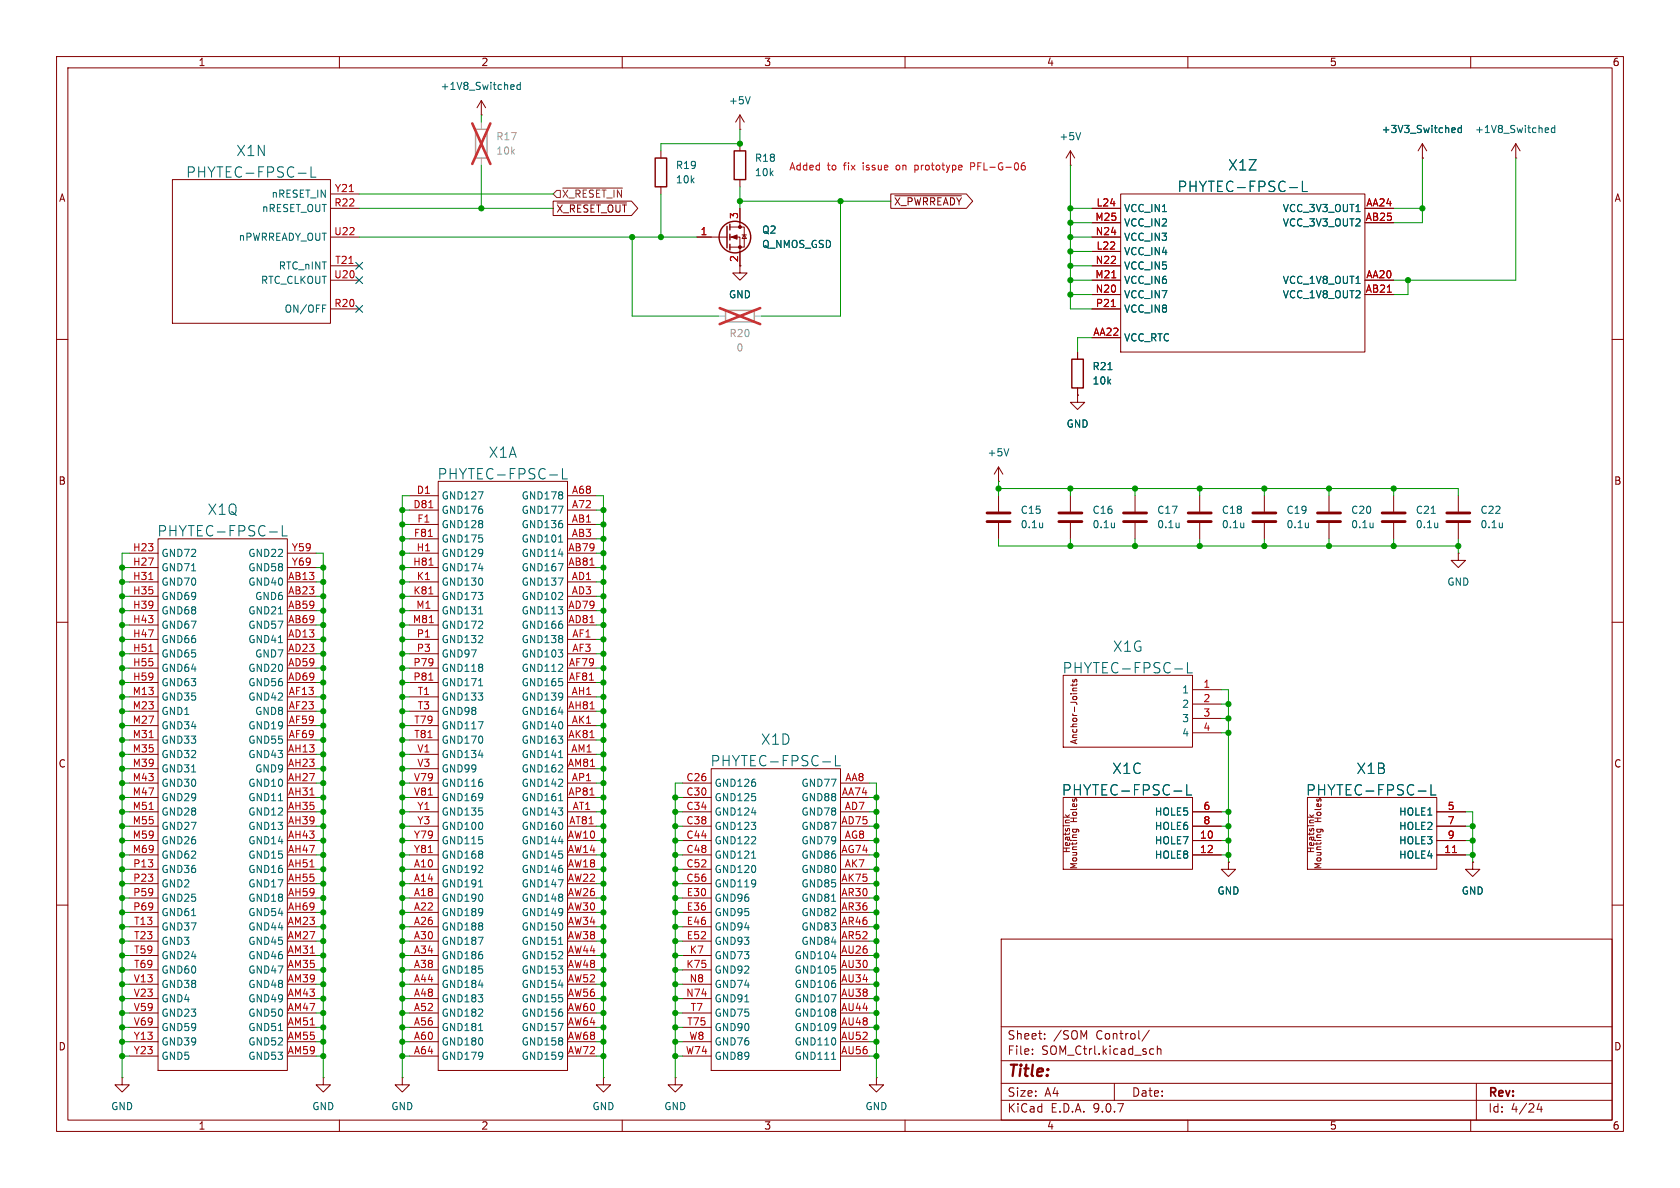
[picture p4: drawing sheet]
<svg xmlns="http://www.w3.org/2000/svg" width="297mm" height="210mm" viewBox="0 0 297 210" stroke-linecap="round" stroke-linejoin="round" font-family="sans-serif">
<g fill="none" stroke="#840000" stroke-width=".18">
<path d="M10 10h277v190h-277zM12 12h273v186h-273zM60 10v2M85.1 17.8l-.8 1.3M85.1 17.8l.8 1.3M85.1 17.8v2.5M110 10v2M160 10v2M210 10v2M260 10v2M30.5 31.8h27.9v25.4h-27.9zM58.4 34.3h5.1"/>
<path d="M58.4 36.8h5.1M85.1 20.3h.1M97.8 35.6h13.8l1.2 1.2-1.2 1.3h-13.8zM98.5 35.9h12.3M116.8 26.7v1.2M116.8 33v1.3M130.8 22.9h.1M130.8 20.3l-.8 1.3M130.8 20.3l.8 1.3M130.8 20.3v2.6M130.8 25.4v1.3M130.8 31.8v1.2"/>
<path d="M130.8 36.8v3.3M157.5 34.3h13.3l1.2 1.3-1.2 1.2h-13.3zM158.2 34.6h11.8M189.2 29.2h.1M189.2 26.7v2.5M189.2 26.7l-.7 1.2M189.2 26.7l.8 1.2M193 36.8h5.1M193 39.4h5.1M198.1 34.3h43.2v27.9h-43.2zM241.3 36.8h5.1M241.3 39.4h5.1"/>
<path d="M251.5 27.9h.1M251.5 25.4l-.8 1.3M251.5 25.4l.7 1.3M251.5 25.4v2.5M268 27.9h.1M268 25.4l-.8 1.3M268 25.4l.7 1.3M268 25.4v2.5M58.4 41.9h5.1M58.4 47h5.1M58.4 49.5h5.1M58.4 54.6h5.1"/>
<path d="M123.2 41.9h5.3M129 40.1h2.6v3.6h-2.6M129 41.9h1.8v6.4h1.3l-1.3 1.2-1.3-1.2h1.3M131.2 41.5h.8M131.6 41.5l.4 .7h-.8zM193 41.9h5.1M193 47h5.1M193 49.5h5.1M193 54.6h5.1M193 44.5h5.1M193 52.1h5.1M193 59.7h5.1"/>
<path d="M241.3 49.5h5.1M241.3 52.1h5.1M10 60h2M190.5 69.9v1.2h1.3l-1.3 1.3-1.3-1.3h1.3M190.5 69.9h.1M190.5 62.2v1.3M190.5 68.6v1.3M285 60h2M22.9 97.8h5M27.9 95.3h22.9v93.9h-22.9zM50.8 97.8h5.1M72.4 97.8h5.1"/>
<path d="M72.4 87.6h5.1M72.4 90.2h5.1M72.4 92.7h5.1M72.4 95.3h5.1M77.5 85.1h22.8v104.1h-22.8zM100.3 97.8h5.1M100.3 87.6h5.1M100.3 90.2h5.1M100.3 92.7h5.1M100.3 95.3h5.1M176.5 85.1h.1M176.5 82.6l-.7 1.2"/>
<path d="M176.5 82.6l.8 1.2M176.5 82.6v2.5M176.5 87.6v2.8M176.5 92.5v2.8M189.2 87.6v2.8M189.2 92.5v2.8M200.7 87.6v2.8M200.7 92.5v2.8M212.1 87.6v2.8M212.1 92.5v2.8M223.5 87.6v2.8M223.5 92.5v2.8"/>
<path d="M234.9 87.6v2.8M234.9 92.5v2.8M246.4 87.6v2.8M246.4 92.5v2.8M257.8 97.8v1.3h1.3l-1.3 1.2-1.3-1.2h1.3M257.8 97.8h.1M257.8 87.6v2.8M257.8 92.5v2.8M10 110h2M22.9 100.3h5M22.9 102.9h5M22.9 105.4h5"/>
<path d="M22.9 108h5M22.9 110.5h5M22.9 113h5M22.9 115.6h5M22.9 118.1h5M50.8 100.3h5.1M50.8 102.9h5.1M50.8 105.4h5.1M50.8 108h5.1M50.8 110.5h5.1M50.8 113h5.1M50.8 115.6h5.1"/>
<path d="M50.8 118.1h5.1M72.4 100.3h5.1M72.4 102.9h5.1M72.4 105.4h5.1M72.4 108h5.1M72.4 110.5h5.1M72.4 113h5.1M72.4 115.6h5.1M72.4 118.1h5.1M100.3 100.3h5.1M100.3 102.9h5.1M100.3 105.4h5.1"/>
<path d="M100.3 108h5.1M100.3 110.5h5.1M100.3 113h5.1M100.3 115.6h5.1M100.3 118.1h5.1M188 119.4h22.8v12.7h-22.8zM285 110h2M22.9 120.7h5M22.9 123.2h5M22.9 125.7h5M22.9 128.3h5M22.9 130.8h5"/>
<path d="M22.9 133.4h5M22.9 135.9h5M22.9 138.4h5M50.8 120.7h5.1M50.8 123.2h5.1M50.8 125.7h5.1M50.8 128.3h5.1M50.8 130.8h5.1M50.8 133.4h5.1M50.8 135.9h5.1M50.8 138.4h5.1M72.4 120.7h5.1"/>
<path d="M72.4 123.2h5.1M72.4 125.7h5.1M72.4 128.3h5.1M72.4 130.8h5.1M72.4 133.4h5.1M72.4 135.9h5.1M72.4 138.4h5.1M100.3 120.7h5.1M100.3 123.2h5.1M100.3 125.7h5.1M100.3 128.3h5.1M100.3 130.8h5.1"/>
<path d="M100.3 133.4h5.1M100.3 135.9h5.1M100.3 138.4h5.1M120.6 138.4h5.1M125.7 135.9h22.9v53.3h-22.9zM148.6 138.4h5.1M189.6 120.9v.4M189.7 120.1l-.1 .3 .2 .2 .2-.1 .1-.4M190.3 120.1v.5M190.4 121.6h-.6l-.2 .4M190.4 120.9l-.2 .2h-.9M210.8 121.9h5.1"/>
<path d="M210.8 124.5h5.1M210.8 127h5.1M210.8 129.5h5.1M22.9 141h5M22.9 143.5h5M22.9 146.1h5M22.9 148.6h5M22.9 151.1h5M22.9 153.7h5M22.9 156.2h5M22.9 158.8h5M50.8 141h5.1"/>
<path d="M50.8 143.5h5.1M50.8 146.1h5.1M50.8 148.6h5.1M50.8 151.1h5.1M50.8 153.7h5.1M50.8 156.2h5.1M50.8 158.8h5.1M72.4 141h5.1M72.4 143.5h5.1M72.4 146.1h5.1M72.4 148.6h5.1M72.4 151.1h5.1"/>
<path d="M72.4 153.7h5.1M72.4 156.2h5.1M72.4 158.8h5.1M100.3 141h5.1M100.3 143.5h5.1M100.3 146.1h5.1M100.3 148.6h5.1M100.3 151.1h5.1M100.3 153.7h5.1M100.3 156.2h5.1M100.3 158.8h5.1M120.6 141h5.1"/>
<path d="M120.6 143.5h5.1M120.6 146.1h5.1M120.6 148.6h5.1M120.6 151.1h5.1M120.6 153.7h5.1M120.6 156.2h5.1M120.6 158.8h5.1M148.6 141h5.1M148.6 143.5h5.1M148.6 146.1h5.1M148.6 148.6h5.1M148.6 151.1h5.1"/>
<path d="M148.6 153.7h5.1M148.6 156.2h5.1M148.6 158.8h5.1M188 141h22.8v12.7h-22.8zM188 144.5h1.1M188.4 144l.4 .5M189.1 144l-.4 .4M189.6 146.6h.9l.2 .2v.3M190.3 146.6l.1 .3-.3 .2M210.8 143.5h5.1M210.8 146.1h5.1M210.8 148.6h5.1"/>
<path d="M210.8 151.1h5.1M217.2 152.4v1.3h1.2l-1.2 1.2-1.3-1.2h1.3M217.2 152.4h.1M231.1 141h22.9v12.7h-22.9zM231.2 144.5h1.1M231.5 144l.4 .5M232.3 144l-.5 .4M232.8 146.6h.9l.2 .2-.1 .3M233.5 146.6v.3l-.2 .2M254 143.5h5.1M254 146.1h5.1M254 148.6h5.1"/>
<path d="M254 151.1h5.1M260.3 152.4v1.3h1.3l-1.3 1.2-1.2-1.2h1.2M260.3 152.4h.1M10 160h2M22.9 161.3h5M22.9 163.8h5M22.9 166.4h5M22.9 168.9h5M22.9 171.5h5M22.9 174h5M22.9 176.5h5M22.9 179.1h5"/>
<path d="M50.8 161.3h5.1M50.8 163.8h5.1M50.8 166.4h5.1M50.8 168.9h5.1M50.8 171.5h5.1M50.8 174h5.1M50.8 176.5h5.1M50.8 179.1h5.1M72.4 161.3h5.1M72.4 163.8h5.1M72.4 166.4h5.1M72.4 168.9h5.1"/>
<path d="M72.4 171.5h5.1M72.4 174h5.1M72.4 176.5h5.1M72.4 179.1h5.1M100.3 161.3h5.1M100.3 163.8h5.1M100.3 166.4h5.1M100.3 168.9h5.1M100.3 171.5h5.1M100.3 174h5.1M100.3 176.5h5.1M100.3 179.1h5.1"/>
<path d="M120.6 161.3h5.1M120.6 163.8h5.1M120.6 166.4h5.1M120.6 168.9h5.1M120.6 171.5h5.1M120.6 174h5.1M120.6 176.5h5.1M120.6 179.1h5.1M148.6 161.3h5.1M148.6 163.8h5.1M148.6 166.4h5.1M148.6 168.9h5.1"/>
<path d="M148.6 171.5h5.1M148.6 174h5.1M148.6 176.5h5.1M148.6 179.1h5.1M177 166h108v32h-108zM285 160h2M21.6 190.5v1.3h1.3l-1.3 1.2-1.3-1.2h1.3M21.6 190.5h.1M22.9 181.6h5M22.9 184.2h5M22.9 186.7h5M50.8 181.6h5.1"/>
<path d="M50.8 184.2h5.1M50.8 186.7h5.1M57.1 190.5v1.3h1.3l-1.3 1.2-1.2-1.2h1.2M57.1 190.5h.1M60 198v2M71.1 190.5v1.3h1.3l-1.3 1.2-1.3-1.2h1.3M71.1 190.5h.1M72.4 181.6h5.1M72.4 184.2h5.1M72.4 186.7h5.1M100.3 181.6h5.1M100.3 184.2h5.1"/>
<path d="M100.3 186.7h5.1M106.7 190.5v1.3h1.2l-1.2 1.2-1.3-1.2h1.3M106.7 190.5h.1M110 198v2M119.4 190.5v1.3h1.2l-1.2 1.2-1.3-1.2h1.3M119.4 190.5h.1M120.6 181.6h5.1M120.6 184.2h5.1M120.6 186.7h5.1M148.6 181.6h5.1M148.6 184.2h5.1M148.6 186.7h5.1"/>
<path d="M154.9 190.5v1.3h1.3l-1.3 1.2-1.2-1.2h1.2M154.9 190.5h.1M160 198v2M177 194.5h108M177 191.5h108M177 187.5h108M177 181.5h108M182.5 186.3v.1M182.5 185.5v.1M184.7 183.6v.1M184.7 182.8v.1M197 191.5v3"/>
<path d="M203.2 182.1l-1.3 2M203.5 185.4l.5 .1M204 186.3l-.5 .1M204.6 185.5l.2-.1 .4 .1v.9M204.6 184.9v1.5M210 198v2M260 198v2M261 191.5v6.5M272.1 195l-.4 1.1h1M272.5 195.6v1"/>
</g>
<g fill="none" stroke="#840000" stroke-width=".51">
<path d="M174.5 90.7h4.1M174.5 92.2h4.1M187.2 90.7h4.1M187.2 92.2h4.1M198.6 90.7h4.1M198.6 92.2h4.1M210.1 90.7h4M210.1 92.2h4M221.5 90.7h4.1M221.5 92.2h4.1M232.9 90.7h4.1M232.9 92.2h4.1"/>
<path d="M244.3 90.7h4.1M244.3 92.2h4.1M255.8 90.7h4M255.8 92.2h4"/>
</g>
<g fill="none" stroke="#006464" stroke-width=".18">
<path d="M90.5 15h.3l.1 .3-.6 .1M90.8 15.8h-.3M92 15h-.4l-.2 .2 .1 .6h.5M92 14.5v1.3M132.6 17.1l-.4 1.3M52.7 30.6h1.4M55 29.5v1.8h.9M191 23.4l-.4 1.3M228 33.2h1.4M230.2 32v1.9h.9M256.8 22.6l.4 .1 .1 .2-.6 .1M257.2 23.4h-.4"/>
<path d="M258.4 22.7l-.4-.1-.3 .2 .2 .6h.5M258.4 22.2v1.2M273.4 22.6l.3 .1 .1 .2-.6 .1M273.7 23.4h-.3M274.9 22.7l-.4-.1-.2 .2 .1 .6h.5M274.9 22.2v1.2M57 53.9h.6M178.3 79.3l-.4 1.3M195.9 65.3h.7M47.6 94h1.4M49.9 92.9v1.8h.9M97.2 84h1.4"/>
<path d="M98.8 95.8h.7M99.4 82.8v1.9h.9M184.3 92.4v.9M184.3 93.2h.1M197 92.4v.9M197 93.2h.1M208.5 92.4v.9M208.5 93.2h-.1M219.9 92.4v.9M219.9 93.2h-.1M231.3 92.4v.9M231.3 93.2h.1"/>
<path d="M242.7 92.4v.9M242.7 93.2h.1M253 90.7h.7M254.2 92.4v.9M254.2 93.2h-.1M265.6 92.4v.9M265.6 93.2h-.1M84.6 108.5h.7M207.7 118.3h1.4M209.9 117.1v1.8h.9M84.6 121.2h.7M98.8 133.9h.7"/>
<path d="M145.4 134.7h1.4M147.7 133.5v1.9h.9M207.5 139.8h1.4M209.8 138.7v1.8h.9M250.7 139.8h1.4M253 138.7v1.8h.9M84.6 156.8h.7M98.8 141.5h.7M132.9 151.7h.7M98.8 166.9h.7M84.6 182.2h.7M147 187.3h.7"/>
</g>
<g fill="none" stroke="#840000" stroke-width=".25">
<path d="M115.8 27.9h2.1v5.1h-2.1zM129 39.6v1M129.8 26.7h2v5.1h-2zM128.5 40v3.8M129 41.4v1M129 43.2v1M189.5 63.5h2v5.1h-2z"/>
<circle cx="129.9" cy="41.9" r="2.79"/>
</g>
<g fill="#840000" stroke="#840000" stroke-width=".18">
<path d="M129.3 41.9l1-.4v.8z"/>
<circle cx="130.8" cy="40.1" r=".25"/>
<circle cx="130.8" cy="43.7" r=".25"/>
</g>
<g fill="none" stroke="#a90000" stroke-width=".18">
<path d="M196.5 54.2h.7M196.5 49.1h.8M245.3 51.7h.7M75.7 94.8h.7M75.8 89.8h.7M75.8 99.9h.8M104.3 99.9h.7M26.3 102.5h.7M26.3 115.2h.7M75.8 105h.7M75.9 110.1h.7M26.4 130.4h.7"/>
<path d="M75.8 120.2h.7M104.3 130.4h.7M104.3 125.3h.7M26.4 143.1h.7M54.8 140.6h.7M54.8 153.3h.7M104.3 140.6h.7M256.8 150.7h.7"/>
</g>
<path d="M84.1 22.9h2v5h-2zM128.3 54.9h5v2h-5z" fill="none" stroke="#a1a1a1" stroke-width=".25"/>
<path d="M85.1 21.6v1.3M85.1 27.9v1.3M127 55.9h1.3M133.3 55.9h1.3" fill="none" stroke="#a1a1a1" stroke-width=".18"/>
<path d="M83.5 21.8l3.2 7.2M86.7 21.8l-3.2 7.2M127.2 54.5l7.2 2.8M134.4 54.5l-7.2 2.8" fill="none" stroke="#e12e31" stroke-width=".46"/>
<path d="M98.4 33.7h.7v1.2h-.7l-.6-.6zM99.5 33.2h10.5" fill="none" stroke="#725600" stroke-width=".18"/>
<g fill="none" stroke="#009600" stroke-width=".18">
<path d="M63.5 34.3h34.3M63.5 36.8h34.3M85.1 20.3v1.3M85.1 29.2v7.6M116.8 34.3v7.6M130.8 22.9v2.5h-14v1.3M130.8 33v3.8M130.8 35.6h26.7M148.6 35.6v20.3h-14M189.2 36.8h3.8M189.2 39.4h3.8M189.2 29.2v25.4h3.8"/>
<path d="M246.4 36.8h5.1M251.5 27.9v11.5h-5.1M268 27.9v21.6h-21.6M63.5 41.9h59.7M111.8 41.9v14h15.2M189.2 41.9h3.8M189.2 49.5h3.8M189.2 52.1h3.8M189.2 44.5h3.8M189.2 47h3.8M193 59.7h-2.5v2.5M248.9 49.5v2.6h-2.5"/>
<path d="M22.9 97.8h-1.3v92.7M55.9 97.8h1.2v92.7M71.1 90.2h1.3M71.1 95.3h1.3M71.1 92.7h1.3M71.1 97.8h1.3M72.4 87.6h-1.3v102.9M105.4 87.6h1.3v102.9M105.4 90.2h1.3M105.4 95.3h1.3M105.4 92.7h1.3M105.4 97.8h1.3"/>
<path d="M176.5 86.4h81.3v1.2M176.5 95.3v1.2h81.3M176.5 85.1v2.5M189.2 86.4v1.2M189.2 95.3v1.2M200.7 86.4v1.2M200.7 95.3v1.2M212.1 86.4v1.2M212.1 95.3v1.2M223.5 86.4v1.2M223.5 95.3v1.2M234.9 86.4v1.2"/>
<path d="M234.9 95.3v1.2M246.4 86.4v1.2M246.4 95.3v1.2M257.8 95.3v2.5M21.6 100.3h1.3M21.6 105.4h1.3M21.6 102.9h1.3M21.6 113h1.3M21.6 115.6h1.3M21.6 108h1.3M21.6 110.5h1.3M21.6 118.1h1.3"/>
<path d="M55.9 100.3h1.2M55.9 105.4h1.2M55.9 102.9h1.2M55.9 113h1.2M55.9 115.6h1.2M55.9 108h1.2M55.9 110.5h1.2M55.9 118.1h1.2M71.1 100.3h1.3M71.1 105.4h1.3M71.1 102.9h1.3M71.1 113h1.3"/>
<path d="M71.1 115.6h1.3M71.1 108h1.3M71.1 110.5h1.3M71.1 118.1h1.3M105.4 100.3h1.3M105.4 105.4h1.3M105.4 102.9h1.3M105.4 113h1.3M105.4 115.6h1.3M105.4 108h1.3M105.4 110.5h1.3M105.4 118.1h1.3"/>
<path d="M21.6 128.3h1.3M21.6 125.7h1.3M21.6 130.8h1.3M21.6 135.9h1.3M21.6 133.4h1.3M21.6 120.7h1.3M21.6 123.2h1.3M21.6 138.4h1.3M55.9 128.3h1.2M55.9 125.7h1.2M55.9 130.8h1.2M55.9 135.9h1.2"/>
<path d="M55.9 133.4h1.2M55.9 120.7h1.2M55.9 123.2h1.2M55.9 138.4h1.2M71.1 128.3h1.3M71.1 125.7h1.3M71.1 130.8h1.3M71.1 135.9h1.3M71.1 133.4h1.3M71.1 120.7h1.3M71.1 123.2h1.3M71.1 138.4h1.3"/>
<path d="M105.4 128.3h1.3M105.4 125.7h1.3M105.4 130.8h1.3M105.4 135.9h1.3M105.4 133.4h1.3M105.4 120.7h1.3M105.4 123.2h1.3M105.4 138.4h1.3M120.6 138.4h-1.2v52.1M153.7 138.4h1.2v52.1M215.9 121.9h1.3v30.5M215.9 124.5h1.3"/>
<path d="M215.9 129.5h1.3M215.9 127h1.3M21.6 143.5h1.3M21.6 151.1h1.3M21.6 148.6h1.3M21.6 146.1h1.3M21.6 158.8h1.3M21.6 156.2h1.3M21.6 141h1.3M21.6 153.7h1.3M55.9 143.5h1.2M55.9 151.1h1.2"/>
<path d="M55.9 148.6h1.2M55.9 146.1h1.2M55.9 158.8h1.2M55.9 156.2h1.2M55.9 141h1.2M55.9 153.7h1.2M71.1 143.5h1.3M71.1 151.1h1.3M71.1 148.6h1.3M71.1 146.1h1.3M71.1 158.8h1.3M71.1 156.2h1.3"/>
<path d="M71.1 141h1.3M71.1 153.7h1.3M105.4 143.5h1.3M105.4 151.1h1.3M105.4 148.6h1.3M105.4 146.1h1.3M105.4 158.8h1.3M105.4 156.2h1.3M105.4 141h1.3M105.4 153.7h1.3M119.4 143.5h1.2M119.4 151.1h1.2"/>
<path d="M119.4 148.6h1.2M119.4 146.1h1.2M119.4 158.8h1.2M119.4 156.2h1.2M119.4 141h1.2M119.4 153.7h1.2M153.7 143.5h1.2M153.7 151.1h1.2M153.7 148.6h1.2M153.7 146.1h1.2M153.7 158.8h1.2M153.7 156.2h1.2"/>
<path d="M153.7 141h1.2M153.7 153.7h1.2M215.9 143.5h1.3M215.9 151.1h1.3M215.9 148.6h1.3M215.9 146.1h1.3M259.1 143.5h1.2v8.9M259.1 151.1h1.2M259.1 148.6h1.2M259.1 146.1h1.2M21.6 176.5h1.3M21.6 179.1h1.3"/>
<path d="M21.6 171.5h1.3M21.6 168.9h1.3M21.6 174h1.3M21.6 166.4h1.3M21.6 163.8h1.3M21.6 161.3h1.3M55.9 176.5h1.2M55.9 179.1h1.2M55.9 171.5h1.2M55.9 168.9h1.2M55.9 174h1.2M55.9 166.4h1.2"/>
<path d="M55.9 163.8h1.2M55.9 161.3h1.2M71.1 176.5h1.3M71.1 179.1h1.3M71.1 171.5h1.3M71.1 168.9h1.3M71.1 174h1.3M71.1 166.4h1.3M71.1 163.8h1.3M71.1 161.3h1.3M105.4 176.5h1.3M105.4 179.1h1.3"/>
<path d="M105.4 171.5h1.3M105.4 168.9h1.3M105.4 174h1.3M105.4 166.4h1.3M105.4 163.8h1.3M105.4 161.3h1.3M119.4 176.5h1.2M119.4 179.1h1.2M119.4 171.5h1.2M119.4 168.9h1.2M119.4 174h1.2M119.4 166.4h1.2"/>
<path d="M119.4 163.8h1.2M119.4 161.3h1.2M153.7 176.5h1.2M153.7 179.1h1.2M153.7 171.5h1.2M153.7 168.9h1.2M153.7 174h1.2M153.7 166.4h1.2M153.7 163.8h1.2M153.7 161.3h1.2M21.6 181.6h1.3M21.6 186.7h1.3"/>
<path d="M21.6 184.2h1.3M55.9 181.6h1.2M55.9 186.7h1.2M55.9 184.2h1.2M71.1 181.6h1.3M71.1 186.7h1.3M71.1 184.2h1.3M105.4 181.6h1.3M105.4 186.7h1.3M105.4 184.2h1.3M119.4 181.6h1.2M119.4 186.7h1.2"/>
<path d="M119.4 184.2h1.2M153.7 181.6h1.2M153.7 186.7h1.2M153.7 184.2h1.2"/>
</g>
<path d="M62.9 48.9l1.2 1.2M62.9 46.4l1.2 1.2M62.9 54l1.2 1.2M64.1 48.9l-1.2 1.2M64.1 46.4l-1.2 1.2M64.1 54l-1.2 1.2" fill="none" stroke="#000084" stroke-width=".18"/>
<path d="M161.7 29.2v1.3M161.7 30h.2M161.9 29.2l-.2 .1M171.6 29.4h.5M172.1 28.8h-.5v1.2M180.7 29.3h.3l.3 .2-.1 .5h-.5M181.2 28.8l-.5 .1" fill="none" stroke="#ff000b" stroke-width=".18"/>
<g fill="#009600" stroke="#009600" stroke-width=".18">
<circle cx="57.1" cy="118.1" r=".46"/>
<circle cx="57.1" cy="120.7" r=".46"/>
<circle cx="57.1" cy="125.7" r=".46"/>
<circle cx="71.1" cy="125.7" r=".46"/>
<circle cx="71.1" cy="130.8" r=".46"/>
<circle cx="71.1" cy="128.3" r=".46"/>
<circle cx="71.1" cy="133.4" r=".46"/>
<circle cx="71.1" cy="123.2" r=".46"/>
<circle cx="71.1" cy="135.9" r=".46"/>
<circle cx="71.1" cy="118.1" r=".46"/>
<circle cx="57.1" cy="105.4" r=".46"/>
<circle cx="71.1" cy="102.9" r=".46"/>
<circle cx="57.1" cy="108" r=".46"/>
<circle cx="57.1" cy="113" r=".46"/>
<circle cx="71.1" cy="113" r=".46"/>
<circle cx="57.1" cy="100.3" r=".46"/>
<circle cx="57.1" cy="102.9" r=".46"/>
<circle cx="71.1" cy="100.3" r=".46"/>
<circle cx="71.1" cy="115.6" r=".46"/>
<circle cx="71.1" cy="110.5" r=".46"/>
<circle cx="57.1" cy="110.5" r=".46"/>
<circle cx="71.1" cy="108" r=".46"/>
<circle cx="71.1" cy="105.4" r=".46"/>
<circle cx="57.1" cy="115.6" r=".46"/>
<circle cx="21.6" cy="125.7" r=".46"/>
<circle cx="21.6" cy="128.3" r=".46"/>
<circle cx="21.6" cy="130.8" r=".46"/>
<circle cx="21.6" cy="133.4" r=".46"/>
<circle cx="57.1" cy="133.4" r=".46"/>
<circle cx="57.1" cy="130.8" r=".46"/>
<circle cx="21.6" cy="135.9" r=".46"/>
<circle cx="106.7" cy="97.8" r=".46"/>
<circle cx="106.7" cy="95.3" r=".46"/>
<circle cx="71.1" cy="90.2" r=".46"/>
<circle cx="71.1" cy="92.7" r=".46"/>
<circle cx="106.7" cy="100.3" r=".46"/>
<circle cx="71.1" cy="97.8" r=".46"/>
<circle cx="71.1" cy="95.3" r=".46"/>
<circle cx="21.6" cy="110.5" r=".46"/>
<circle cx="21.6" cy="113" r=".46"/>
<circle cx="21.6" cy="105.4" r=".46"/>
<circle cx="21.6" cy="108" r=".46"/>
<circle cx="21.6" cy="100.3" r=".46"/>
<circle cx="21.6" cy="102.9" r=".46"/>
<circle cx="21.6" cy="123.2" r=".46"/>
<circle cx="21.6" cy="120.7" r=".46"/>
<circle cx="21.6" cy="118.1" r=".46"/>
<circle cx="21.6" cy="115.6" r=".46"/>
<circle cx="57.1" cy="123.2" r=".46"/>
<circle cx="57.1" cy="128.3" r=".46"/>
<circle cx="71.1" cy="120.7" r=".46"/>
<circle cx="57.1" cy="135.9" r=".46"/>
<circle cx="217.2" cy="124.5" r=".46"/>
<circle cx="212.1" cy="96.5" r=".46"/>
<circle cx="217.2" cy="127" r=".46"/>
<circle cx="260.3" cy="148.6" r=".46"/>
<circle cx="260.3" cy="151.1" r=".46"/>
<circle cx="217.2" cy="151.1" r=".46"/>
<circle cx="260.3" cy="146.1" r=".46"/>
<circle cx="212.1" cy="86.4" r=".46"/>
<circle cx="248.9" cy="49.5" r=".46"/>
<circle cx="257.8" cy="96.5" r=".46"/>
<circle cx="246.4" cy="96.5" r=".46"/>
<circle cx="223.5" cy="86.4" r=".46"/>
<circle cx="223.5" cy="96.5" r=".46"/>
<circle cx="246.4" cy="86.4" r=".46"/>
<circle cx="234.9" cy="96.5" r=".46"/>
<circle cx="234.9" cy="86.4" r=".46"/>
<circle cx="251.5" cy="36.8" r=".46"/>
<circle cx="189.2" cy="36.8" r=".46"/>
<circle cx="189.2" cy="44.5" r=".46"/>
<circle cx="130.8" cy="35.6" r=".46"/>
<circle cx="106.7" cy="143.5" r=".46"/>
<circle cx="106.7" cy="128.3" r=".46"/>
<circle cx="106.7" cy="92.7" r=".46"/>
<circle cx="106.7" cy="90.2" r=".46"/>
<circle cx="111.8" cy="41.9" r=".46"/>
<circle cx="85.1" cy="36.8" r=".46"/>
<circle cx="116.8" cy="41.9" r=".46"/>
<circle cx="148.6" cy="35.6" r=".46"/>
<circle cx="130.8" cy="25.4" r=".46"/>
<circle cx="189.2" cy="52.1" r=".46"/>
<circle cx="189.2" cy="49.5" r=".46"/>
<circle cx="189.2" cy="47" r=".46"/>
<circle cx="189.2" cy="41.9" r=".46"/>
<circle cx="189.2" cy="96.5" r=".46"/>
<circle cx="200.7" cy="86.4" r=".46"/>
<circle cx="189.2" cy="86.4" r=".46"/>
<circle cx="176.5" cy="86.4" r=".46"/>
<circle cx="189.2" cy="39.4" r=".46"/>
<circle cx="200.7" cy="96.5" r=".46"/>
<circle cx="217.2" cy="146.1" r=".46"/>
<circle cx="217.2" cy="148.6" r=".46"/>
<circle cx="154.9" cy="148.6" r=".46"/>
<circle cx="154.9" cy="143.5" r=".46"/>
<circle cx="154.9" cy="146.1" r=".46"/>
<circle cx="154.9" cy="141" r=".46"/>
<circle cx="154.9" cy="151.1" r=".46"/>
<circle cx="217.2" cy="143.5" r=".46"/>
<circle cx="217.2" cy="129.5" r=".46"/>
<circle cx="71.1" cy="176.5" r=".46"/>
<circle cx="71.1" cy="181.6" r=".46"/>
<circle cx="71.1" cy="171.5" r=".46"/>
<circle cx="57.1" cy="181.6" r=".46"/>
<circle cx="71.1" cy="166.4" r=".46"/>
<circle cx="71.1" cy="168.9" r=".46"/>
<circle cx="57.1" cy="171.5" r=".46"/>
<circle cx="57.1" cy="168.9" r=".46"/>
<circle cx="57.1" cy="174" r=".46"/>
<circle cx="71.1" cy="143.5" r=".46"/>
<circle cx="71.1" cy="158.8" r=".46"/>
<circle cx="71.1" cy="153.7" r=".46"/>
<circle cx="57.1" cy="146.1" r=".46"/>
<circle cx="57.1" cy="161.3" r=".46"/>
<circle cx="57.1" cy="143.5" r=".46"/>
<circle cx="57.1" cy="156.2" r=".46"/>
<circle cx="106.7" cy="176.5" r=".46"/>
<circle cx="106.7" cy="166.4" r=".46"/>
<circle cx="71.1" cy="141" r=".46"/>
<circle cx="71.1" cy="138.4" r=".46"/>
<circle cx="57.1" cy="141" r=".46"/>
<circle cx="57.1" cy="138.4" r=".46"/>
<circle cx="57.1" cy="158.8" r=".46"/>
<circle cx="71.1" cy="148.6" r=".46"/>
<circle cx="71.1" cy="151.1" r=".46"/>
<circle cx="71.1" cy="146.1" r=".46"/>
<circle cx="57.1" cy="148.6" r=".46"/>
<circle cx="71.1" cy="156.2" r=".46"/>
<circle cx="57.1" cy="153.7" r=".46"/>
<circle cx="57.1" cy="151.1" r=".46"/>
<circle cx="21.6" cy="184.2" r=".46"/>
<circle cx="21.6" cy="186.7" r=".46"/>
<circle cx="21.6" cy="168.9" r=".46"/>
<circle cx="21.6" cy="166.4" r=".46"/>
<circle cx="21.6" cy="174" r=".46"/>
<circle cx="21.6" cy="176.5" r=".46"/>
<circle cx="21.6" cy="171.5" r=".46"/>
<circle cx="21.6" cy="181.6" r=".46"/>
<circle cx="21.6" cy="179.1" r=".46"/>
<circle cx="21.6" cy="163.8" r=".46"/>
<circle cx="21.6" cy="161.3" r=".46"/>
<circle cx="119.4" cy="181.6" r=".46"/>
<circle cx="119.4" cy="176.5" r=".46"/>
<circle cx="119.4" cy="179.1" r=".46"/>
<circle cx="106.7" cy="168.9" r=".46"/>
<circle cx="106.7" cy="181.6" r=".46"/>
<circle cx="106.7" cy="179.1" r=".46"/>
<circle cx="119.4" cy="171.5" r=".46"/>
<circle cx="119.4" cy="174" r=".46"/>
<circle cx="119.4" cy="168.9" r=".46"/>
<circle cx="106.7" cy="171.5" r=".46"/>
<circle cx="106.7" cy="174" r=".46"/>
<circle cx="57.1" cy="163.8" r=".46"/>
<circle cx="71.1" cy="163.8" r=".46"/>
<circle cx="71.1" cy="161.3" r=".46"/>
<circle cx="57.1" cy="166.4" r=".46"/>
<circle cx="21.6" cy="148.6" r=".46"/>
<circle cx="21.6" cy="146.1" r=".46"/>
<circle cx="21.6" cy="156.2" r=".46"/>
<circle cx="21.6" cy="141" r=".46"/>
<circle cx="21.6" cy="143.5" r=".46"/>
<circle cx="21.6" cy="138.4" r=".46"/>
<circle cx="21.6" cy="151.1" r=".46"/>
<circle cx="21.6" cy="153.7" r=".46"/>
<circle cx="21.6" cy="158.8" r=".46"/>
<circle cx="119.4" cy="163.8" r=".46"/>
<circle cx="119.4" cy="166.4" r=".46"/>
<circle cx="119.4" cy="156.2" r=".46"/>
<circle cx="119.4" cy="161.3" r=".46"/>
<circle cx="119.4" cy="158.8" r=".46"/>
<circle cx="119.4" cy="151.1" r=".46"/>
<circle cx="119.4" cy="153.7" r=".46"/>
<circle cx="119.4" cy="146.1" r=".46"/>
<circle cx="106.7" cy="161.3" r=".46"/>
<circle cx="106.7" cy="163.8" r=".46"/>
<circle cx="106.7" cy="156.2" r=".46"/>
<circle cx="71.1" cy="184.2" r=".46"/>
<circle cx="57.1" cy="184.2" r=".46"/>
<circle cx="71.1" cy="174" r=".46"/>
<circle cx="71.1" cy="179.1" r=".46"/>
<circle cx="57.1" cy="179.1" r=".46"/>
<circle cx="57.1" cy="176.5" r=".46"/>
<circle cx="57.1" cy="186.7" r=".46"/>
<circle cx="71.1" cy="186.7" r=".46"/>
<circle cx="154.9" cy="153.7" r=".46"/>
<circle cx="106.7" cy="115.6" r=".46"/>
<circle cx="106.7" cy="123.2" r=".46"/>
<circle cx="106.7" cy="125.7" r=".46"/>
<circle cx="106.7" cy="113" r=".46"/>
<circle cx="106.7" cy="120.7" r=".46"/>
<circle cx="106.7" cy="118.1" r=".46"/>
<circle cx="106.7" cy="151.1" r=".46"/>
<circle cx="106.7" cy="146.1" r=".46"/>
<circle cx="106.7" cy="158.8" r=".46"/>
<circle cx="106.7" cy="148.6" r=".46"/>
<circle cx="106.7" cy="153.7" r=".46"/>
<circle cx="119.4" cy="148.6" r=".46"/>
<circle cx="119.4" cy="143.5" r=".46"/>
<circle cx="119.4" cy="141" r=".46"/>
<circle cx="106.7" cy="141" r=".46"/>
<circle cx="106.7" cy="108" r=".46"/>
<circle cx="106.7" cy="105.4" r=".46"/>
<circle cx="106.7" cy="110.5" r=".46"/>
<circle cx="106.7" cy="102.9" r=".46"/>
<circle cx="106.7" cy="133.4" r=".46"/>
<circle cx="106.7" cy="138.4" r=".46"/>
<circle cx="106.7" cy="135.9" r=".46"/>
<circle cx="106.7" cy="130.8" r=".46"/>
<circle cx="119.4" cy="184.2" r=".46"/>
<circle cx="154.9" cy="176.5" r=".46"/>
<circle cx="154.9" cy="179.1" r=".46"/>
<circle cx="154.9" cy="181.6" r=".46"/>
<circle cx="106.7" cy="184.2" r=".46"/>
<circle cx="119.4" cy="186.7" r=".46"/>
<circle cx="106.7" cy="186.7" r=".46"/>
<circle cx="154.9" cy="184.2" r=".46"/>
<circle cx="154.9" cy="186.7" r=".46"/>
<circle cx="154.9" cy="161.3" r=".46"/>
<circle cx="154.9" cy="158.8" r=".46"/>
<circle cx="154.9" cy="166.4" r=".46"/>
<circle cx="154.9" cy="168.9" r=".46"/>
<circle cx="154.9" cy="171.5" r=".46"/>
<circle cx="154.9" cy="174" r=".46"/>
<circle cx="154.9" cy="156.2" r=".46"/>
<circle cx="154.9" cy="163.8" r=".46"/>
</g>
<text font-size="2.8" fill="#840000" x="178" y="190.9">Title:</text>
<g font-size="2.5" fill="#006464">
<text x="41.7" y="27.8">X1N</text>
<text x="32.8" y="31.6">PHYTEC-FPSC-L</text>
<text x="208.1" y="34.2">PHYTEC-FPSC-L</text>
<text x="217.1" y="30.4">X1Z</text>
<text x="86.3" y="81.2">X1A</text>
<text x="77.3" y="85">PHYTEC-FPSC-L</text>
<text x="27.7" y="95">PHYTEC-FPSC-L</text>
<text x="36.6" y="91.2">X1Q</text>
<text x="187.8" y="119.3">PHYTEC-FPSC-L</text>
<text x="196.7" y="115.4">X1G</text>
<text x="134.5" y="131.9">X1D</text>
<text x="125.5" y="135.7">PHYTEC-FPSC-L</text>
<text x="196.6" y="137">X1C</text>
<text x="239.7" y="137">X1B</text>
<text x="187.6" y="140.8">PHYTEC-FPSC-L</text>
<text x="230.8" y="140.8">PHYTEC-FPSC-L</text>
</g>
<g font-size="2.1" fill="#840000">
<text x="178" y="184">Sheet:</text>
<text x="186.2" y="184">/SOM</text>
<text x="193.8" y="184">Control/</text>
<text x="178" y="186.7">File:</text>
<text x="184.1" y="186.7">SOM_Ctrl.kicad_sch</text>
<text x="178" y="196.9">KiCad</text>
<text x="178" y="194.1">Size:</text>
<text x="184.7" y="194.1">A4</text>
<text x="185.7" y="196.9">E.D.A.</text>
<text x="193.3" y="196.9">9.0.7</text>
<text x="200" y="194.1">Date:</text>
<text x="263" y="194.3">Rev:</text>
<text x="263" y="196.9">Id:</text>
<text x="267.1" y="196.9">4/24</text>
</g>
<g font-size="1.8" fill="#840000">
<text x="35" y="11.9">1</text>
<text x="85" y="11.9">2</text>
<text x="135" y="11.9">3</text>
<text x="185" y="11.9">4</text>
<text x="235" y="11.9">5</text>
<text x="285" y="11.9">6</text>
<text x="10.3" y="35.9">A</text>
<text x="285.3" y="35.9">A</text>
<text x="98.3" y="37.8">~{X_RESET_OUT}</text>
<text x="158" y="36.5">~{X_PWRREADY}</text>
<text x="130.6" y="46.4" transform="rotate(-90 130.6 46.4)">2</text>
<text x="10.3" y="85.9">B</text>
<text x="285.3" y="85.9">B</text>
<text x="10.3" y="135.9">C</text>
<text x="285.3" y="135.9">C</text>
<text x="10.3" y="185.9">D</text>
<text x="285.3" y="185.9">D</text>
<text x="35" y="199.9">1</text>
<text x="85" y="199.9">2</text>
<text x="135" y="199.9">3</text>
<text x="185" y="199.9">4</text>
<text x="235" y="199.9">5</text>
<text x="285" y="199.9">6</text>
</g>
<g font-size="1.8" fill="#006464">
<text x="77.8" y="16.1">+1V8_Switched</text>
<text x="128.8" y="18.6">+5V</text>
<text x="244.2" y="23.7">+3V3_Switched</text>
<text x="260.7" y="23.7">+1V8_Switched</text>
<text x="133.4" y="28.8">R18</text>
<text x="187.2" y="25">+5V</text>
<text x="47.9" y="35.2">nRESET_IN</text>
<text x="119.4" y="32.6">10k</text>
<text x="119.4" y="30.1">R19</text>
<text x="133.4" y="31.3">10k</text>
<text x="46.2" y="37.7">nRESET_OUT</text>
<text x="134.6" y="41.5">Q2</text>
<text x="198.6" y="37.7">VCC_IN1</text>
<text x="198.6" y="40.2">VCC_IN2</text>
<text x="226.7" y="37.7">VCC_3V3_OUT1</text>
<text x="226.7" y="40.2">VCC_3V3_OUT2</text>
<text x="42.1" y="42.8">nPWRREADY_OUT</text>
<text x="49.2" y="47.9">RTC_nINT</text>
<text x="134.6" y="44">Q_NMOS_GSD</text>
<text x="198.6" y="42.8">VCC_IN3</text>
<text x="198.6" y="45.3">VCC_IN4</text>
<text x="198.6" y="47.9">VCC_IN5</text>
<text x="46" y="50.4">RTC_CLKOUT</text>
<text x="128.8" y="52.9">GND</text>
<text x="198.6" y="50.4">VCC_IN6</text>
<text x="198.6" y="52.9">VCC_IN7</text>
<text x="226.7" y="50.4">VCC_1V8_OUT1</text>
<text x="226.7" y="52.9">VCC_1V8_OUT2</text>
<text x="50.2" y="55.5">ON/OFF</text>
<text x="198.6" y="55.5">VCC_IN8</text>
<text x="193" y="65.6">R21</text>
<text x="198.6" y="60.6">VCC_RTC</text>
<text x="193" y="68.2">10k</text>
<text x="188.5" y="75.8">GND</text>
<text x="174.5" y="80.9">+5V</text>
<text x="78" y="88.5">GND127</text>
<text x="92.1" y="88.5">GND178</text>
<text x="78" y="91">GND176</text>
<text x="78" y="93.6">GND128</text>
<text x="92.1" y="91">GND177</text>
<text x="92.1" y="93.6">GND136</text>
<text x="180.3" y="91">C15</text>
<text x="180.3" y="93.6">0.1u</text>
<text x="193" y="91">C16</text>
<text x="193" y="93.6">0.1u</text>
<text x="204.5" y="91">C17</text>
<text x="204.5" y="93.6">0.1u</text>
<text x="215.9" y="91">C18</text>
<text x="215.9" y="93.6">0.1u</text>
<text x="227.3" y="91">C19</text>
<text x="227.3" y="93.6">0.1u</text>
<text x="238.8" y="91">C20</text>
<text x="238.8" y="93.6">0.1u</text>
<text x="250.2" y="91">C21</text>
<text x="250.2" y="93.6">0.1u</text>
<text x="261.6" y="91">C22</text>
<text x="261.6" y="93.6">0.1u</text>
<text x="28.4" y="98.7">GND72</text>
<text x="28.4" y="101.2">GND71</text>
<text x="43.8" y="98.7">GND22</text>
<text x="43.8" y="101.2">GND58</text>
<text x="78" y="96.1">GND175</text>
<text x="78" y="98.7">GND129</text>
<text x="78" y="101.2">GND174</text>
<text x="92.1" y="96.1">GND101</text>
<text x="92.1" y="98.7">GND114</text>
<text x="92.1" y="101.2">GND167</text>
<text x="28.4" y="103.7">GND70</text>
<text x="28.4" y="106.3">GND69</text>
<text x="43.8" y="103.7">GND40</text>
<text x="45" y="106.3">GND6</text>
<text x="78" y="103.7">GND130</text>
<text x="78" y="106.3">GND173</text>
<text x="92.1" y="103.7">GND137</text>
<text x="92.1" y="106.3">GND102</text>
<text x="255.8" y="103.7">GND</text>
<text x="28.4" y="108.8">GND68</text>
<text x="28.4" y="111.4">GND67</text>
<text x="28.4" y="113.9">GND66</text>
<text x="43.8" y="108.8">GND21</text>
<text x="43.8" y="111.4">GND57</text>
<text x="43.8" y="113.9">GND41</text>
<text x="78" y="108.8">GND131</text>
<text x="78" y="111.4">GND172</text>
<text x="78" y="113.9">GND132</text>
<text x="92.1" y="108.8">GND113</text>
<text x="92.1" y="111.4">GND166</text>
<text x="92.1" y="113.9">GND138</text>
<text x="28.4" y="116.4">GND65</text>
<text x="28.4" y="119">GND64</text>
<text x="43.8" y="119">GND20</text>
<text x="45" y="116.4">GND7</text>
<text x="78" y="116.4">GND97</text>
<text x="78" y="119">GND118</text>
<text x="92.1" y="116.4">GND103</text>
<text x="92.1" y="119">GND112</text>
<text x="28.4" y="121.5">GND63</text>
<text x="28.4" y="124.1">GND35</text>
<text x="43.8" y="121.5">GND56</text>
<text x="43.8" y="124.1">GND42</text>
<text x="78" y="121.5">GND171</text>
<text x="78" y="124.1">GND133</text>
<text x="92.1" y="121.5">GND165</text>
<text x="92.1" y="124.1">GND139</text>
<text x="208.9" y="122.8">1</text>
<text x="208.9" y="125.3">2</text>
<text x="28.4" y="126.6">GND1</text>
<text x="28.4" y="129.1">GND34</text>
<text x="28.4" y="131.7">GND33</text>
<text x="43.8" y="129.1">GND19</text>
<text x="43.8" y="131.7">GND55</text>
<text x="45" y="126.6">GND8</text>
<text x="78" y="126.6">GND98</text>
<text x="78" y="129.1">GND117</text>
<text x="78" y="131.7">GND170</text>
<text x="92.1" y="126.6">GND164</text>
<text x="92.1" y="129.1">GND140</text>
<text x="92.1" y="131.7">GND163</text>
<text x="208.9" y="127.9">3</text>
<text x="208.9" y="130.4">4</text>
<text x="28.4" y="134.2">GND32</text>
<text x="28.4" y="136.8">GND31</text>
<text x="43.8" y="134.2">GND43</text>
<text x="45" y="136.8">GND9</text>
<text x="78" y="134.2">GND134</text>
<text x="78" y="136.8">GND99</text>
<text x="92.1" y="134.2">GND141</text>
<text x="92.1" y="136.8">GND162</text>
<text x="28.4" y="139.3">GND30</text>
<text x="28.4" y="141.8">GND29</text>
<text x="43.8" y="139.3">GND10</text>
<text x="43.8" y="141.8">GND11</text>
<text x="78" y="139.3">GND116</text>
<text x="78" y="141.8">GND169</text>
<text x="92.1" y="139.3">GND142</text>
<text x="92.1" y="141.8">GND161</text>
<text x="126.2" y="139.3">GND126</text>
<text x="126.2" y="141.8">GND125</text>
<text x="141.6" y="139.3">GND77</text>
<text x="141.6" y="141.8">GND88</text>
<text x="28.4" y="144.4">GND28</text>
<text x="28.4" y="146.9">GND27</text>
<text x="28.4" y="149.5">GND26</text>
<text x="43.8" y="144.4">GND12</text>
<text x="43.8" y="146.9">GND13</text>
<text x="43.8" y="149.5">GND14</text>
<text x="78" y="144.4">GND135</text>
<text x="78" y="146.9">GND100</text>
<text x="78" y="149.5">GND115</text>
<text x="92.1" y="144.4">GND143</text>
<text x="92.1" y="146.9">GND160</text>
<text x="92.1" y="149.5">GND144</text>
<text x="126.2" y="144.4">GND124</text>
<text x="126.2" y="146.9">GND123</text>
<text x="126.2" y="149.5">GND122</text>
<text x="141.6" y="144.4">GND78</text>
<text x="141.6" y="146.9">GND87</text>
<text x="141.6" y="149.5">GND79</text>
<text x="204.1" y="144.4">HOLE5</text>
<text x="204.1" y="146.9">HOLE6</text>
<text x="204.1" y="149.5">HOLE7</text>
<text x="247.2" y="144.4">HOLE1</text>
<text x="247.2" y="146.9">HOLE2</text>
<text x="247.2" y="149.5">HOLE3</text>
<text x="28.4" y="152">GND62</text>
<text x="28.4" y="154.5">GND36</text>
<text x="43.8" y="152">GND15</text>
<text x="43.8" y="154.5">GND16</text>
<text x="78" y="152">GND168</text>
<text x="78" y="154.5">GND192</text>
<text x="92.1" y="152">GND145</text>
<text x="92.1" y="154.5">GND146</text>
<text x="126.2" y="152">GND121</text>
<text x="126.2" y="154.5">GND120</text>
<text x="141.6" y="152">GND86</text>
<text x="141.6" y="154.5">GND80</text>
<text x="204.1" y="152">HOLE8</text>
<text x="247.2" y="152">HOLE4</text>
<text x="28.4" y="157.1">GND2</text>
<text x="28.4" y="159.6">GND25</text>
<text x="43.8" y="157.1">GND17</text>
<text x="43.8" y="159.6">GND18</text>
<text x="78" y="157.1">GND191</text>
<text x="78" y="159.6">GND190</text>
<text x="92.1" y="157.1">GND147</text>
<text x="92.1" y="159.6">GND148</text>
<text x="126.2" y="157.1">GND119</text>
<text x="126.2" y="159.6">GND96</text>
<text x="141.6" y="157.1">GND85</text>
<text x="141.6" y="159.6">GND81</text>
<text x="215.1" y="158.3">GND</text>
<text x="258.3" y="158.3">GND</text>
<text x="28.4" y="162.2">GND61</text>
<text x="28.4" y="164.7">GND37</text>
<text x="28.4" y="167.2">GND3</text>
<text x="43.8" y="162.2">GND54</text>
<text x="43.8" y="164.7">GND44</text>
<text x="43.8" y="167.2">GND45</text>
<text x="78" y="162.2">GND189</text>
<text x="78" y="164.7">GND188</text>
<text x="78" y="167.2">GND187</text>
<text x="92.1" y="162.2">GND149</text>
<text x="92.1" y="164.7">GND150</text>
<text x="92.1" y="167.2">GND151</text>
<text x="126.2" y="162.2">GND95</text>
<text x="126.2" y="164.7">GND94</text>
<text x="126.2" y="167.2">GND93</text>
<text x="141.6" y="162.2">GND82</text>
<text x="141.6" y="164.7">GND83</text>
<text x="141.6" y="167.2">GND84</text>
<text x="28.4" y="169.8">GND24</text>
<text x="28.4" y="172.3">GND60</text>
<text x="43.8" y="169.8">GND46</text>
<text x="43.8" y="172.3">GND47</text>
<text x="78" y="169.8">GND186</text>
<text x="78" y="172.3">GND185</text>
<text x="92.1" y="169.8">GND152</text>
<text x="92.1" y="172.3">GND153</text>
<text x="126.2" y="169.8">GND73</text>
<text x="126.2" y="172.3">GND92</text>
<text x="140.4" y="169.8">GND104</text>
<text x="140.4" y="172.3">GND105</text>
<text x="28.4" y="174.9">GND38</text>
<text x="28.4" y="177.4">GND4</text>
<text x="28.4" y="179.9">GND23</text>
<text x="43.8" y="174.9">GND48</text>
<text x="43.8" y="177.4">GND49</text>
<text x="43.8" y="179.9">GND50</text>
<text x="78" y="174.9">GND184</text>
<text x="78" y="177.4">GND183</text>
<text x="78" y="179.9">GND182</text>
<text x="92.1" y="174.9">GND154</text>
<text x="92.1" y="177.4">GND155</text>
<text x="92.1" y="179.9">GND156</text>
<text x="126.2" y="174.9">GND74</text>
<text x="126.2" y="177.4">GND91</text>
<text x="126.2" y="179.9">GND75</text>
<text x="140.4" y="174.9">GND106</text>
<text x="140.4" y="177.4">GND107</text>
<text x="140.4" y="179.9">GND108</text>
<text x="28.4" y="182.5">GND59</text>
<text x="28.4" y="185">GND39</text>
<text x="43.8" y="182.5">GND51</text>
<text x="43.8" y="185">GND52</text>
<text x="78" y="182.5">GND181</text>
<text x="78" y="185">GND180</text>
<text x="92.1" y="182.5">GND157</text>
<text x="92.1" y="185">GND158</text>
<text x="126.2" y="182.5">GND90</text>
<text x="126.2" y="185">GND76</text>
<text x="140.4" y="182.5">GND109</text>
<text x="140.4" y="185">GND110</text>
<text x="28.4" y="187.6">GND5</text>
<text x="43.8" y="187.6">GND53</text>
<text x="78" y="187.6">GND179</text>
<text x="92.1" y="187.6">GND159</text>
<text x="126.2" y="187.6">GND89</text>
<text x="140.4" y="187.6">GND111</text>
<text x="19.6" y="196.4">GND</text>
<text x="55.1" y="196.4">GND</text>
<text x="69.1" y="196.4">GND</text>
<text x="104.6" y="196.4">GND</text>
<text x="117.3" y="196.4">GND</text>
<text x="152.9" y="196.4">GND</text>
</g>
<g font-size="1.8" fill="#989898">
<text x="87.6" y="27.5">10k</text>
<text x="87.6" y="25">R17</text>
<text x="128.9" y="59.8">R20</text>
<text x="130.1" y="62.3">0</text>
</g>
<g font-size="1.8" fill="#a90000">
<text x="59.1" y="34">Y21</text>
<text x="59" y="41.7">U22</text>
<text x="59" y="36.6">R22</text>
<text x="123.8" y="41.7">1</text>
<text x="130.6" y="38.8" transform="rotate(-90 130.6 38.8)">3</text>
<text x="193.5" y="39.1">M25</text>
<text x="193.6" y="41.7">N24</text>
<text x="193.8" y="36.6">L24</text>
<text x="241.3" y="39.1">AB25</text>
<text x="241.4" y="36.6">AA24</text>
<text x="59.2" y="46.7">T21</text>
<text x="193.6" y="46.7">N22</text>
<text x="193.8" y="44.2">L22</text>
<text x="59" y="49.3">U20</text>
<text x="193.5" y="49.3">M21</text>
<text x="193.6" y="51.8">N20</text>
<text x="241.3" y="51.8">AB21</text>
<text x="241.4" y="49.3">AA20</text>
<text x="59" y="54.4">R20</text>
<text x="193.2" y="59.4">AA22</text>
<text x="193.6" y="54.4">P21</text>
<text x="73" y="89.9">D81</text>
<text x="73.6" y="87.4">D1</text>
<text x="101" y="87.4">A68</text>
<text x="101" y="89.9">A72</text>
<text x="73.1" y="95">F81</text>
<text x="73.7" y="92.5">F1</text>
<text x="101" y="92.5">AB1</text>
<text x="101" y="95">AB3</text>
<text x="23.4" y="97.5">H23</text>
<text x="23.4" y="100.1">H27</text>
<text x="51.5" y="97.5">Y59</text>
<text x="51.5" y="100.1">Y69</text>
<text x="73" y="100.1">H81</text>
<text x="73.6" y="97.5">H1</text>
<text x="100.4" y="97.5">AB79</text>
<text x="100.4" y="100.1">AB81</text>
<text x="23.4" y="102.6">H31</text>
<text x="23.4" y="105.2">H35</text>
<text x="23.4" y="107.7">H39</text>
<text x="50.8" y="102.6">AB13</text>
<text x="50.8" y="105.2">AB23</text>
<text x="50.8" y="107.7">AB59</text>
<text x="73" y="105.2">K81</text>
<text x="73.5" y="107.7">M1</text>
<text x="73.6" y="102.6">K1</text>
<text x="100.4" y="107.7">AD79</text>
<text x="101" y="102.6">AD1</text>
<text x="101" y="105.2">AD3</text>
<text x="23.4" y="110.2">H43</text>
<text x="23.4" y="112.8">H47</text>
<text x="50.8" y="110.2">AB69</text>
<text x="50.8" y="112.8">AD13</text>
<text x="72.9" y="110.2">M81</text>
<text x="73.6" y="112.8">P1</text>
<text x="100.4" y="110.2">AD81</text>
<text x="101.1" y="112.8">AF1</text>
<text x="23.4" y="115.3">H51</text>
<text x="23.4" y="117.9">H55</text>
<text x="50.8" y="115.3">AD23</text>
<text x="50.8" y="117.9">AD59</text>
<text x="73" y="117.9">P79</text>
<text x="73.6" y="115.3">P3</text>
<text x="100.5" y="117.9">AF79</text>
<text x="101.1" y="115.3">AF3</text>
<text x="23.4" y="122.9">M13</text>
<text x="23.4" y="125.5">M23</text>
<text x="23.4" y="120.4">H59</text>
<text x="50.8" y="120.4">AD69</text>
<text x="50.9" y="122.9">AF13</text>
<text x="50.9" y="125.5">AF23</text>
<text x="73" y="120.4">P81</text>
<text x="73.7" y="122.9">T1</text>
<text x="73.7" y="125.5">T3</text>
<text x="100.3" y="125.5">AH81</text>
<text x="100.5" y="120.4">AF81</text>
<text x="101" y="122.9">AH1</text>
<text x="212.7" y="121.7">1</text>
<text x="212.7" y="124.2">2</text>
<text x="23.4" y="128">M27</text>
<text x="23.4" y="130.6">M31</text>
<text x="50.9" y="128">AF59</text>
<text x="50.9" y="130.6">AF69</text>
<text x="73.1" y="128">T79</text>
<text x="73.1" y="130.6">T81</text>
<text x="100.4" y="130.6">AK81</text>
<text x="101" y="128">AK1</text>
<text x="212.7" y="126.7">3</text>
<text x="212.7" y="129.3">4</text>
<text x="23.4" y="133.1">M35</text>
<text x="23.4" y="135.6">M39</text>
<text x="50.8" y="133.1">AH13</text>
<text x="50.8" y="135.6">AH23</text>
<text x="73.7" y="133.1">V1</text>
<text x="73.7" y="135.6">V3</text>
<text x="100.3" y="135.6">AM81</text>
<text x="100.9" y="133.1">AM1</text>
<text x="23.4" y="138.2">M43</text>
<text x="23.4" y="140.7">M47</text>
<text x="23.4" y="143.3">M51</text>
<text x="50.8" y="138.2">AH27</text>
<text x="50.8" y="140.7">AH31</text>
<text x="50.8" y="143.3">AH35</text>
<text x="73.1" y="138.2">V79</text>
<text x="73.1" y="140.7">V81</text>
<text x="73.7" y="143.3">Y1</text>
<text x="100.4" y="140.7">AP81</text>
<text x="101" y="138.2">AP1</text>
<text x="101.1" y="143.3">AT1</text>
<text x="121.2" y="138.2">C26</text>
<text x="121.2" y="140.7">C30</text>
<text x="121.2" y="143.3">C34</text>
<text x="148.7" y="140.7">AA74</text>
<text x="149.2" y="143.3">AD7</text>
<text x="149.3" y="138.2">AA8</text>
<text x="212.7" y="143.3">6</text>
<text x="255.8" y="143.3">5</text>
<text x="23.4" y="145.8">M55</text>
<text x="23.4" y="148.3">M59</text>
<text x="50.8" y="145.8">AH39</text>
<text x="50.8" y="148.3">AH43</text>
<text x="73.1" y="148.3">Y79</text>
<text x="73.7" y="145.8">Y3</text>
<text x="100.3" y="148.3">AW10</text>
<text x="100.5" y="145.8">AT81</text>
<text x="121.2" y="145.8">C38</text>
<text x="121.2" y="148.3">C44</text>
<text x="148.6" y="145.8">AD75</text>
<text x="149.2" y="148.3">AG8</text>
<text x="212" y="148.3">10</text>
<text x="212.7" y="145.8">8</text>
<text x="255.8" y="145.8">7</text>
<text x="255.8" y="148.3">9</text>
<text x="23.4" y="150.9">M69</text>
<text x="23.5" y="153.4">P13</text>
<text x="23.5" y="156">P23</text>
<text x="50.8" y="150.9">AH47</text>
<text x="50.8" y="153.4">AH51</text>
<text x="50.8" y="156">AH55</text>
<text x="73.1" y="150.9">Y81</text>
<text x="73.1" y="153.4">A10</text>
<text x="73.1" y="156">A14</text>
<text x="100.3" y="150.9">AW14</text>
<text x="100.3" y="153.4">AW18</text>
<text x="100.3" y="156">AW22</text>
<text x="121.2" y="150.9">C48</text>
<text x="121.2" y="153.4">C52</text>
<text x="121.2" y="156">C56</text>
<text x="148.6" y="150.9">AG74</text>
<text x="148.6" y="156">AK75</text>
<text x="149.2" y="153.4">AK7</text>
<text x="212" y="150.9">12</text>
<text x="255.2" y="150.9">11</text>
<text x="23.5" y="158.5">P59</text>
<text x="23.5" y="161">P69</text>
<text x="50.8" y="158.5">AH59</text>
<text x="50.8" y="161">AH69</text>
<text x="73.1" y="158.5">A18</text>
<text x="73.1" y="161">A22</text>
<text x="100.3" y="158.5">AW26</text>
<text x="100.3" y="161">AW30</text>
<text x="121.3" y="158.5">E30</text>
<text x="121.3" y="161">E36</text>
<text x="148.6" y="158.5">AR30</text>
<text x="148.6" y="161">AR36</text>
<text x="23.6" y="163.6">T13</text>
<text x="23.6" y="166.1">T23</text>
<text x="50.8" y="163.6">AM23</text>
<text x="50.8" y="166.1">AM27</text>
<text x="73.1" y="163.6">A26</text>
<text x="73.1" y="166.1">A30</text>
<text x="100.3" y="163.6">AW34</text>
<text x="100.3" y="166.1">AW38</text>
<text x="121.3" y="163.6">E46</text>
<text x="121.3" y="166.1">E52</text>
<text x="148.6" y="163.6">AR46</text>
<text x="148.6" y="166.1">AR52</text>
<text x="23.5" y="173.7">V13</text>
<text x="23.6" y="168.7">T59</text>
<text x="23.6" y="171.2">T69</text>
<text x="50.8" y="168.7">AM31</text>
<text x="50.8" y="171.2">AM35</text>
<text x="50.8" y="173.7">AM39</text>
<text x="73.1" y="168.7">A34</text>
<text x="73.1" y="171.2">A38</text>
<text x="73.1" y="173.7">A44</text>
<text x="100.3" y="168.7">AW44</text>
<text x="100.3" y="171.2">AW48</text>
<text x="100.3" y="173.7">AW52</text>
<text x="121.2" y="171.2">K75</text>
<text x="121.8" y="173.7">N8</text>
<text x="121.8" y="168.7">K7</text>
<text x="148.6" y="168.7">AU26</text>
<text x="148.6" y="171.2">AU30</text>
<text x="148.6" y="173.7">AU34</text>
<text x="23.5" y="176.3">V23</text>
<text x="23.5" y="178.8">V59</text>
<text x="50.8" y="176.3">AM43</text>
<text x="50.8" y="178.8">AM47</text>
<text x="73.1" y="176.3">A48</text>
<text x="73.1" y="178.8">A52</text>
<text x="100.3" y="176.3">AW56</text>
<text x="100.3" y="178.8">AW60</text>
<text x="121.2" y="176.3">N74</text>
<text x="122" y="178.8">T7</text>
<text x="148.6" y="176.3">AU38</text>
<text x="148.6" y="178.8">AU44</text>
<text x="23.5" y="181.4">V69</text>
<text x="23.5" y="183.9">Y13</text>
<text x="50.8" y="181.4">AM51</text>
<text x="50.8" y="183.9">AM55</text>
<text x="73.1" y="181.4">A56</text>
<text x="73.1" y="183.9">A60</text>
<text x="100.3" y="181.4">AW64</text>
<text x="100.3" y="183.9">AW68</text>
<text x="121.4" y="181.4">T75</text>
<text x="121.8" y="183.9">W8</text>
<text x="148.6" y="181.4">AU48</text>
<text x="148.6" y="183.9">AU52</text>
<text x="23.5" y="186.4">Y23</text>
<text x="50.8" y="186.4">AM59</text>
<text x="73.1" y="186.4">A64</text>
<text x="100.3" y="186.4">AW72</text>
<text x="121.2" y="186.4">W74</text>
<text x="148.6" y="186.4">AU56</text>
</g>
<text font-size="1.8" fill="#725600" x="99.3" y="35.2">~{X_RESET_IN}</text>
<g font-size="1.8" fill="#ff000b">
<text x="139.4" y="30.3">Added</text>
<text x="146.2" y="30.3">to</text>
<text x="149.3" y="30.3">fix</text>
<text x="152.8" y="30.3">issue</text>
<text x="158.9" y="30.3">on</text>
<text x="162.3" y="30.3">prototype</text>
<text x="172.4" y="30.3">PFL-G-06</text>
</g>
<g font-size="1.5" fill="#840000">
<text x="190.7" y="131.7" transform="rotate(-90 190.7 131.7)">Anchor-Joints</text>
<text x="190.6" y="145.4" transform="rotate(-90 190.6 145.4)">Holes</text>
<text x="233.8" y="145.4" transform="rotate(-90 233.8 145.4)">Holes</text>
<text x="189.4" y="150.9" transform="rotate(-90 189.4 150.9)">Heatsink</text>
<text x="190.6" y="153.8" transform="rotate(-90 190.6 153.8)">Mounting</text>
<text x="232.5" y="150.9" transform="rotate(-90 232.5 150.9)">Heatsink</text>
<text x="233.8" y="153.8" transform="rotate(-90 233.8 153.8)">Mounting</text>
</g>
</svg>
